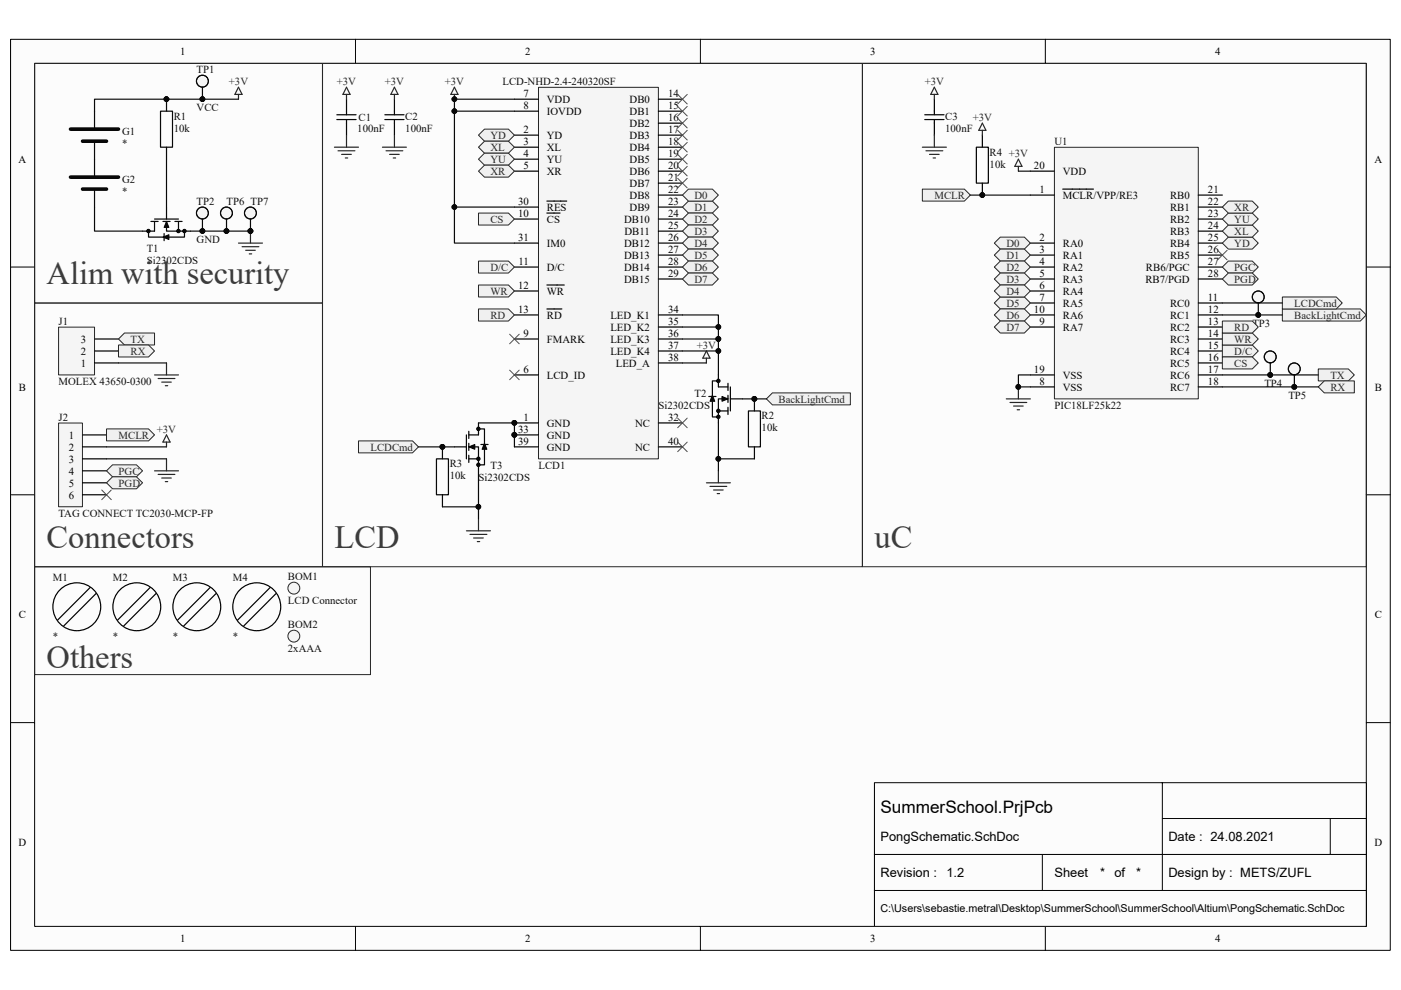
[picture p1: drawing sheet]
<svg xmlns="http://www.w3.org/2000/svg" width="297mm" height="210mm" viewBox="0 0 297 210" stroke-linecap="round" stroke-linejoin="round" font-family="sans-serif">
<path d="M2.3 8.4h292.5v193.2h-292.5z" fill="#fcfcfc"/>
<path d="M2.2 8.3h292.6v193.3h-292.6z" fill="none" stroke="#000" stroke-width=".21"/>
<path d="M7.4 13.5h282.3v183h-282.3z" fill="#fcfcfc"/>
<g fill="none" stroke="#000" stroke-width=".21">
<path d="M7.3 13.4h282.4v183.1h-282.4zM75.4 8.3v5.1M148.5 8.3v5.1M221.6 8.3v5.1M2.2 56.6h5.1M289.7 56.6h5.1M2.2 104.9h5.1M289.7 104.9h5.1M2.2 153.3h5.1M289.7 153.3h5.1M75.4 196.5v5.1M148.5 196.5v5.1"/>
<path d="M221.6 196.5v5.1"/>
</g>
<path d="M185.4 166h104.3v30.5h-104.3z" fill="#fcfcfc"/>
<path d="M185.4 166h104.3v30.5h-104.3zM246.4 166v22.9M246.4 173.6h43.3M282 173.6v7.6M185.4 188.9h104.3M185.4 181.2h104.3M221 181.2v7.7" fill="none" stroke="#000" stroke-width=".21"/>
<path d="M114.2 18.5h25.4v78.8h-25.4z" fill="#f5f5f5"/>
<path d="M114.2 18.5h25.4v78.8h-25.4z" fill="none" stroke="#262626" stroke-width=".21"/>
<g fill="none" stroke="#000" stroke-width=".25">
<path d="M109.1 23.6h5M109.1 31.2h5M109.1 21h5M109.1 28.7h5M109.1 36.3h5M109.1 33.8h5M139.6 38.8h5.1M139.6 23.6h5.1M139.6 31.2h5.1M139.6 21h5.1M139.6 28.7h5.1M139.6 36.3h5.1"/>
<path d="M139.6 26.1h5.1M139.6 33.8h5.1M109.1 46.5h5M109.1 43.9h5M109.1 51.6h5M109.1 56.6h5M115.9 45.2h2.8M115.9 42.7h4.3M139.6 54.1h5.1M139.6 46.5h5.1M139.6 43.9h5.1M139.6 51.6h5.1"/>
<path d="M139.6 59.2h5.1M139.6 41.4h5.1M139.6 49h5.1M139.6 56.6h5.1M109.1 66.8h5M109.1 71.9h5M109.1 61.7h5M109.1 79.5h5M115.9 60.5h3.7M115.9 65.5h3.2M139.6 69.4h5.1M139.6 66.8h5.1"/>
<path d="M139.6 74.4h5.1M139.6 71.9h5.1M139.6 77h5.1M109.1 89.7h5M109.1 92.2h5M109.1 94.8h5M139.6 89.7h5.1M139.6 94.8h5.1"/>
</g>
<g fill="#0e0e0e" stroke="#0e0e0e" stroke-width=".21">
<circle cx="109.1" cy="92.2" r=".5"/>
<circle cx="109.1" cy="89.7" r=".5"/>
</g>
<path d="M223.6 31.3h30.5v53.3h-30.5z" fill="#f5f5f5"/>
<path d="M7.3 13.4h61.1v50.9h-61.1zM68.4 13.4h114.4v106.8h-114.4zM182.9 13.4h106.8v106.8h-106.8zM223.6 31.2h30.5v53.4h-30.5zM7.3 64.3h61.1v55.9h-61.1zM7.3 120.2h71.2v22.9h-71.2z" fill="none" stroke="#262626" stroke-width=".21"/>
<g fill="none" stroke="#000" stroke-width=".25">
<path d="M34 23.6h2.6v7.6h-2.6zM35.3 21v2.6M35.3 31.2v2.6M218.5 36.3h5M31.5 49v1.3h7.6v-1.3M32 47h1.5M32.8 46.5h5M32.8 47v2h-2.6M34.5 47h1.6M34.8 49.5v1.6M35.3 43.9v2.6M35.3 47v2h2.5"/>
<path d="M37.1 47h1.5M37.8 49h2.6M37.8 47v2M218.5 41.4h5M218.5 51.6h5M218.5 54.1h5M218.5 56.6h5M218.5 59.2h5M225.3 40.1h6.5M254.1 41.4h5.1M254.1 43.9h5.1M254.1 46.5h5.1"/>
<path d="M254.1 49h5.1M254.1 51.6h5.1M254.1 54.1h5.1M254.1 56.6h5.1M254.1 59.2h5.1M152.3 79.5v2.6h2M218.5 61.7h5M218.5 64.3h5M218.5 79.5h5M218.5 66.8h5M218.5 69.4h5M254.1 64.3h5.1"/>
<path d="M254.1 79.5h5.1M254.1 66.8h5.1M254.1 69.4h5.1M254.1 71.9h5.1M254.1 74.4h5.1M254.1 77h5.1M150.3 84.1h1.5M152.3 87.2v2.5M152.3 87.2h2M152.3 80.8h-1.3v7.6h1.3M154.3 84.6h-2v2.6M154.3 81.3v1.5"/>
<path d="M154.3 83.8v1.6M154.3 86.4v1.5M154.9 84.6h2.5M154.9 82.1v5.1M158.7 87.2h2.5v7.6h-2.5zM160 84.6v2.6M160 94.8v2.5M218.5 82.1h5M254.1 82.1h5.1M19.1 124.6l-6.9 6.9M20.4 125.9l-6.9 6.9M31.8 124.6l-6.8 6.9"/>
<path d="M33.1 125.9l-6.9 6.9M44.5 124.6l-6.8 6.9M45.8 125.9l-6.9 6.9M57.3 124.6l-6.9 6.9M58.5 125.9l-6.8 6.9"/>
<circle cx="16.3" cy="128.7" r="5.1"/>
<circle cx="29" cy="128.7" r="5.1"/>
<circle cx="41.7" cy="128.7" r="5.1"/>
<circle cx="54.4" cy="128.7" r="5.1"/>
</g>
<path d="M35.3 47l.5 1.2h-1zM34.5 50.3l1.3-.5v1zM151 83.8l.6 1.3h-1.1zM153.1 84.1l1.2 .5-1.2 .5z" fill="#000"/>
<path d="M34.5 50.3l1.3-.5v1zM35.3 47l.5 1.2h-1zM151 83.8l.6 1.3h-1.1zM153.1 84.1l1.2 .5-1.2 .5z" fill="none" stroke="#000" stroke-width=".21"/>
<g fill="#000" stroke="#000" stroke-width=".21">
<circle cx="31.5" cy="49" r=".36"/>
<circle cx="37.8" cy="49" r=".37"/>
<circle cx="39.1" cy="49" r=".37"/>
<circle cx="152.3" cy="80.8" r=".37"/>
<circle cx="152.3" cy="87.1" r=".37"/>
<circle cx="152.3" cy="88.4" r=".37"/>
</g>
<g fill="#0e0e0e" stroke="#0e0e0e" stroke-width=".21">
<circle cx="35.3" cy="21" r=".5"/>
<circle cx="53.1" cy="49" r=".49"/>
<circle cx="159.9" cy="84.6" r=".5"/>
</g>
<g fill="none" stroke="#262626" stroke-width=".25">
<path d="M50.6 18.5l.7 1.5h-1.5zM50.6 20v1M50.6 51.6h5M51.3 52.3h3.6M52.1 53.1h2M52.8 53.8h.6M53.1 49v2.6M32.8 79.5h5M35.3 77v2.5M33.5 80.3h3.6M34.3 81h2M35 81.8h.6"/>
<path d="M152.3 99.9v2.5M149.8 102.4h5.1M150.5 103.2h3.6M151.3 103.9h2M152.1 104.7h.5"/>
</g>
<path d="M12.4 69.4h7.6v10.1h-7.6z" fill="#f5f5f5"/>
<path d="M12.4 69.4h7.6v10.1h-7.6z" fill="none" stroke="#262626" stroke-width=".21"/>
<g fill="none" stroke="#000" stroke-width=".25">
<path d="M196.1 24.3h4M196.1 25.4h4M198.1 21v3.3M198.1 25.4v3.3M20 77h5.1M20 74.4h5.1M20 71.9h5.1M92.5 97.3h2.6v7.6h-2.6zM93.8 94.8v2.5M96.3 94.8h2.6M98.9 92.2v5.1M99.4 94.8h2v2.5"/>
<path d="M99.4 91.5v1.5M99.4 94v1.5M99.4 96.6v1.5M99.4 97.3h2M101.4 91h1.3v7.6h-1.3M101.4 89.7v2.5h-2M101.4 97.3v2.6M102 94.3h1.5M93.8 104.9v2.6"/>
</g>
<g fill="none" stroke="#262626" stroke-width=".25">
<path d="M96.3 18.5l.8 1.5h-1.5zM198.1 18.5l.8 1.5h-1.6zM96.3 20v1M195.6 31.2h5.1M196.3 32h3.6M197.1 32.7h2M197.8 33.5h.5M198.1 28.7v2.5M198.1 20v1M215.9 35.3v1M215.9 33.8l.8 1.5h-1.5zM149.8 76v1"/>
<path d="M149.8 74.4l.7 1.6h-1.5zM32.8 99.9h5M35.3 92.2l.8 1.6h-1.6zM35.3 93.8v1M35.3 97.3v2.6M213.4 84.6h5.1M214.1 85.4h3.6M214.9 86.1h2M215.7 86.9h.5M215.9 82.1v2.5M33.5 100.6h3.6M34.3 101.4h2"/>
<path d="M35 102.2h.6M98.9 112.6h5.1M99.6 113.3h3.6M100.4 114.1h2.1M101.2 114.9h.5M101.4 110v2.6"/>
</g>
<g fill="#0e0e0e" stroke="#0e0e0e" stroke-width=".21">
<circle cx="215.9" cy="82.1" r=".49"/>
<circle cx="93.8" cy="94.8" r=".5"/>
<circle cx="96.3" cy="21" r=".49"/>
</g>
<path d="M99.4 94.8l1.3-.5v1zM102.7 94l.5 1.3h-1z" fill="#000"/>
<path d="M99.4 94.8l1.3-.5v1zM102.7 94l.5 1.3h-1z" fill="none" stroke="#000" stroke-width=".21"/>
<g fill="#000" stroke="#000" stroke-width=".21">
<circle cx="101.4" cy="97.3" r=".37"/>
<circle cx="101.4" cy="91" r=".37"/>
<circle cx="101.4" cy="98.6" r=".37"/>
</g>
<path d="M108.1 70.9l2 2M108.1 78.5l2 2M110.1 70.9l-2 2M110.1 78.5l-2 2" fill="none" stroke="#4c4c4c" stroke-width=".21"/>
<path d="M12.4 89.7h5.1v17.8h-5.1z" fill="#f5f5f5"/>
<path d="M12.4 89.7h5.1v17.8h-5.1z" fill="none" stroke="#262626" stroke-width=".21"/>
<path d="M17.5 92.2h5.1M17.5 94.8h5.1M17.5 97.3h5.1M17.5 99.9h5.1M17.5 102.4h5.1M17.5 104.9h5.1" fill="none" stroke="#000" stroke-width=".25"/>
<g fill="#f0f0f0" stroke="#262626" stroke-width=".21">
<path d="M144.7 43.9l1.3-1.2h5l1.3 1.2-1.3 1.3h-5z" fill-rule="evenodd"/>
<path d="M144.7 46.5l1.3-1.3h5l1.3 1.3-1.3 1.2h-5z" fill-rule="evenodd"/>
<path d="M146 47.7h5l1.3 1.3-1.3 1.3h-5l-1.3-1.3z" fill-rule="evenodd"/>
<path d="M144.7 51.6l1.3-1.3h5l1.3 1.3-1.3 1.2h-5z" fill-rule="evenodd"/>
<path d="M144.7 54.1l1.3-1.3h5l1.3 1.3-1.3 1.3h-5z" fill-rule="evenodd"/>
<path d="M144.7 56.6l1.3-1.2h5l1.3 1.2-1.3 1.3h-5z" fill-rule="evenodd"/>
<path d="M144.7 59.2l1.3-1.3h5l1.3 1.3-1.3 1.3h-5z" fill-rule="evenodd"/>
<path d="M144.7 41.4l1.3-1.3h5l1.3 1.3-1.3 1.3h-5z" fill-rule="evenodd"/>
<path d="M102.7 27.4h5.1l1.3 1.3-1.3 1.3h-5.1l-1.3-1.3z" fill-rule="evenodd"/>
<path d="M101.4 31.2l1.3-1.2h5.1l1.3 1.2-1.3 1.3h-5.1z" fill-rule="evenodd"/>
<path d="M101.4 33.8l1.3-1.3h5.1l1.3 1.3-1.3 1.2h-5.1z" fill-rule="evenodd"/>
<path d="M101.4 36.3l1.3-1.3h5.1l1.3 1.3-1.3 1.3h-5.1z" fill-rule="evenodd"/>
<path d="M162.5 84.6l1.3-1.3h16.5v2.6h-16.5z" fill-rule="evenodd"/>
<path d="M76 93.5h11.5l1.2 1.3-1.2 1.3h-11.5z" fill-rule="evenodd"/>
<path d="M259.2 73.2h6.3l1.3 1.2-1.3 1.3h-6.3z" fill-rule="evenodd"/>
<path d="M279.5 78.3h6.4l1.2 1.2-1.2 1.3h-6.4z" fill-rule="evenodd"/>
<path d="M280.8 80.8h6.3v2.5h-6.3l-1.3-1.2z" fill-rule="evenodd"/>
<path d="M259.2 56.6l1.2-1.2h5.1l1.3 1.2-1.3 1.3h-5.1z" fill-rule="evenodd"/>
<path d="M259.2 59.2l1.2-1.3h5.1l1.3 1.3-1.3 1.3h-5.1z" fill-rule="evenodd"/>
<path d="M22.6 99.9l1.3-1.3h5l1.3 1.3-1.3 1.2h-5z" fill-rule="evenodd"/>
<path d="M22.6 102.4l1.3-1.3h5l1.3 1.3-1.3 1.3h-5z" fill-rule="evenodd"/>
<path d="M25.1 71.9l1.3-1.3h6.4v2.6h-6.4z" fill-rule="evenodd"/>
<path d="M25.1 73.2h6.4l1.3 1.2-1.3 1.3h-6.4z" fill-rule="evenodd"/>
<path d="M195.6 40.1h8.9l1.2 1.3-1.2 1.3h-8.9z" fill-rule="evenodd"/>
<path d="M22.6 91h8.9l1.3 1.2-1.3 1.3h-8.9z" fill-rule="evenodd"/>
</g>
<path d="M143.7 88.7l2 2M143.7 93.8l2 2M145.7 88.7l-2 2M145.7 93.8l-2 2M21.6 103.9l2 2.1M23.6 103.9l-2 2.1" fill="none" stroke="#4c4c4c" stroke-width=".21"/>
<g fill="#f0f0f0" stroke="#262626" stroke-width=".21">
<path d="M101.4 60.5h6.4l1.3 1.2-1.3 1.3h-6.4z" fill-rule="evenodd"/>
<path d="M101.4 65.5h6.4l1.3 1.3-1.3 1.3h-6.4z" fill-rule="evenodd"/>
<path d="M101.4 55.4h6.4l1.3 1.2-1.3 1.3h-6.4z" fill-rule="evenodd"/>
</g>
<g fill="none" stroke="#4c4c4c" stroke-width=".21">
<path d="M143.7 20l2 2.1M143.7 22.6l2 2M143.7 25.1l2 2M143.7 27.6l2 2.1M143.7 30.2l2 2M143.7 35.3l2 2M143.7 32.7l2 2.1M143.7 37.8l2 2.1M145.7 20l-2 2.1M145.7 22.6l-2 2M145.7 25.1l-2 2M145.7 27.6l-2 2.1"/>
<path d="M145.7 30.2l-2 2M145.7 35.3l-2 2M145.7 32.7l-2 2.1M145.7 37.8l-2 2.1"/>
</g>
<path d="M259.2 75.7h6.3l1.3 1.3-1.3 1.3h-6.3z" fill-rule="evenodd" fill="#f0f0f0" stroke="#262626" stroke-width=".21"/>
<path d="M258.1 53.1l2.1 2M260.2 53.1l-2.1 2" fill="none" stroke="#4c4c4c" stroke-width=".21"/>
<g fill="#f0f0f0" stroke="#262626" stroke-width=".21">
<path d="M271.9 65.5h16.5l1.3 1.3-1.3 1.3h-16.5z" fill-rule="evenodd"/>
<path d="M101.4 45.2h6.4l1.3 1.3-1.3 1.2h-6.4z" fill-rule="evenodd"/>
</g>
<path d="M71.4 24.3h4.1M71.4 25.4h4.1M73.5 21v3.3M73.5 25.4v3.3M81.6 24.3h4.1M81.6 25.4h4.1M83.6 21v3.3M83.6 25.4v3.3M207 31.2h2.5v7.6h-2.5zM208.3 28.7v2.5M208.3 38.8v2.6" fill="none" stroke="#000" stroke-width=".25"/>
<circle cx="208.3" cy="41.4" r=".49" fill="#0e0e0e" stroke="#0e0e0e" stroke-width=".21"/>
<g fill="none" stroke="#262626" stroke-width=".25">
<path d="M73.5 18.5l.7 1.5h-1.5zM83.6 18.5l.8 1.5h-1.5zM70.9 31.2h5.1M71.7 32h3.5M72.4 32.7h2.1M73.2 33.5h.5M73.5 20v1M73.5 28.7v2.5M81.1 31.2h5.1M81.8 32h3.6M82.6 32.7h2M83.4 33.5h.5"/>
<path d="M83.6 20v1M83.6 28.7v2.5M208.3 26.1l.7 1.5h-1.5zM208.3 27.6v1.1"/>
</g>
<g fill="#f5f5f5" stroke="#262626" stroke-width=".21">
<circle cx="62.3" cy="124.7" r="1.26"/>
<circle cx="62.3" cy="134.9" r="1.26"/>
<circle cx="269.3" cy="75.7" r="1.26"/>
</g>
<g fill="none" stroke="#000" stroke-width=".25">
<path d="M269.3 77v2.5"/>
<circle cx="269.3" cy="75.7" r="1.26"/>
</g>
<circle cx="269.3" cy="79.5" r=".49" fill="#0e0e0e" stroke="#0e0e0e" stroke-width=".21"/>
<circle cx="274.4" cy="78.2" r="1.26" fill="#f5f5f5" stroke="#262626" stroke-width=".21"/>
<g fill="none" stroke="#000" stroke-width=".25">
<path d="M274.4 79.5v2.6"/>
<circle cx="274.4" cy="78.2" r="1.26"/>
</g>
<circle cx="274.4" cy="82.1" r=".5" fill="#0e0e0e" stroke="#0e0e0e" stroke-width=".21"/>
<circle cx="266.8" cy="63" r="1.26" fill="#f5f5f5" stroke="#262626" stroke-width=".21"/>
<g fill="none" stroke="#000" stroke-width=".25">
<path d="M266.8 64.3v2.5"/>
<circle cx="266.8" cy="63" r="1.26"/>
</g>
<circle cx="266.8" cy="66.8" r=".49" fill="#0e0e0e" stroke="#0e0e0e" stroke-width=".21"/>
<circle cx="42.9" cy="17.2" r="1.26" fill="#f5f5f5" stroke="#262626" stroke-width=".21"/>
<g fill="none" stroke="#000" stroke-width=".25">
<path d="M42.9 18.5v2.5"/>
<circle cx="42.9" cy="17.2" r="1.26"/>
</g>
<circle cx="42.9" cy="21" r=".49" fill="#0e0e0e" stroke="#0e0e0e" stroke-width=".21"/>
<circle cx="42.9" cy="45.2" r="1.26" fill="#f5f5f5" stroke="#262626" stroke-width=".21"/>
<g fill="none" stroke="#000" stroke-width=".25">
<path d="M42.9 46.5v2.5"/>
<circle cx="42.9" cy="45.2" r="1.26"/>
</g>
<circle cx="42.9" cy="49" r=".49" fill="#0e0e0e" stroke="#0e0e0e" stroke-width=".21"/>
<circle cx="48" cy="45.2" r="1.26" fill="#f5f5f5" stroke="#262626" stroke-width=".21"/>
<g fill="none" stroke="#000" stroke-width=".25">
<path d="M48 46.5v2.5"/>
<circle cx="48" cy="45.2" r="1.26"/>
</g>
<circle cx="48" cy="49" r=".5" fill="#0e0e0e" stroke="#0e0e0e" stroke-width=".21"/>
<g fill="#f0f0f0" stroke="#262626" stroke-width=".21">
<path d="M271.9 63h11.4l1.3 1.3-1.3 1.2h-11.4z" fill-rule="evenodd"/>
<path d="M210.8 51.6l1.3-1.3h5.1l1.3 1.3-1.3 1.2h-5.1z" fill-rule="evenodd"/>
<path d="M210.8 54.1l1.3-1.3h5.1l1.3 1.3-1.3 1.3h-5.1z" fill-rule="evenodd"/>
<path d="M210.8 56.6l1.3-1.2h5.1l1.3 1.2-1.3 1.3h-5.1z" fill-rule="evenodd"/>
<path d="M210.8 59.2l1.3-1.3h5.1l1.3 1.3-1.3 1.3h-5.1z" fill-rule="evenodd"/>
<path d="M260.4 50.3h5.1l1.3 1.3-1.3 1.2h-5.1l-1.2-1.2z" fill-rule="evenodd"/>
<path d="M260.4 47.7h5.1l1.3 1.3-1.3 1.3h-5.1l-1.2-1.3z" fill-rule="evenodd"/>
<path d="M260.4 45.2h5.1l1.3 1.3-1.3 1.2h-5.1l-1.2-1.2z" fill-rule="evenodd"/>
<path d="M259.2 43.9l1.2-1.2h5.1l1.3 1.2-1.3 1.3h-5.1z" fill-rule="evenodd"/>
</g>
<circle cx="53.1" cy="45.2" r="1.26" fill="#f5f5f5" stroke="#262626" stroke-width=".21"/>
<g fill="none" stroke="#000" stroke-width=".25">
<path d="M20 23.6v3.8M20 30v7.6M20 40.1v3.8M53.1 46.5v2.5"/>
<circle cx="53.1" cy="45.2" r="1.26"/>
</g>
<circle cx="53.1" cy="49" r=".49" fill="#0e0e0e" stroke="#0e0e0e" stroke-width=".21"/>
<path d="M14.9 27.4h10.2M14.9 37.6h10.2M17.5 30h5.1M17.5 40.1h5.1" fill="none" stroke="#000" stroke-width=".76"/>
<g fill="#f0f0f0" stroke="#262626" stroke-width=".21">
<path d="M210.8 64.3l1.3-1.3h5.1l1.3 1.3-1.3 1.2h-5.1z" fill-rule="evenodd"/>
<path d="M210.8 61.7l1.3-1.2h5.1l1.3 1.2-1.3 1.3h-5.1z" fill-rule="evenodd"/>
</g>
<g fill="none" stroke="#0e0e0e" stroke-width=".25">
<path d="M35.3 33.8v10.1M50.6 21h-30.6v2.6M96.3 23.6h12.8M109.1 21h-12.8v30.6h12.8M215.9 36.3h2.6M20 43.9v5.1h10.2M40.4 49h12.7M96.3 43.9h12.8M205.7 41.4h12.8M25.1 77h10.2M144.7 77h5.1M144.7 66.8h7.6v5.1"/>
<path d="M144.7 74.4h7.6M144.7 71.9h7.6M144.7 69.4h7.6M152.3 71.9v7.6M218.5 79.5h-2.6v2.6h2.6M259.2 66.8h12.7M259.2 64.3h12.7M259.2 79.5h20.3M22.6 97.3h12.7M22.6 94.8h12.7M88.7 94.8h7.6M101.4 89.7h7.7v5.1"/>
<path d="M101.4 99.9v10.1M152.3 89.7v10.2M152.3 97.3h7.7M157.4 84.6h5.1M259.2 82.1h20.3M93.8 107.5h7.6"/>
</g>
<g fill="#0e0e0e" stroke="#0e0e0e" stroke-width=".21">
<circle cx="42.9" cy="49" r=".49"/>
<circle cx="48" cy="49" r=".5"/>
<circle cx="53.1" cy="49" r=".49"/>
<circle cx="152.3" cy="97.3" r=".49"/>
<circle cx="152.3" cy="74.4" r=".49"/>
<circle cx="152.3" cy="71.9" r=".49"/>
<circle cx="215.9" cy="82.1" r=".49"/>
<circle cx="159.9" cy="84.6" r=".5"/>
<circle cx="101.4" cy="107.5" r=".49"/>
<circle cx="93.8" cy="94.8" r=".5"/>
<circle cx="96.3" cy="21" r=".49"/>
<circle cx="96.3" cy="23.6" r=".49"/>
<circle cx="96.3" cy="43.9" r=".49"/>
<circle cx="109.1" cy="92.2" r=".5"/>
<circle cx="109.1" cy="89.7" r=".5"/>
<circle cx="152.3" cy="69.3" r=".49"/>
<circle cx="208.3" cy="41.4" r=".49"/>
<circle cx="266.8" cy="66.8" r=".49"/>
<circle cx="269.3" cy="79.5" r=".49"/>
<circle cx="274.4" cy="82.1" r=".5"/>
<circle cx="35.3" cy="21" r=".5"/>
<circle cx="42.9" cy="21" r=".49"/>
</g>
<g fill="#f0f0f0" stroke="#262626" stroke-width=".21">
<path d="M212.1 65.5h5.1l1.3 1.3-1.3 1.3h-5.1l-1.3-1.3z" fill-rule="evenodd"/>
<path d="M210.8 69.4l1.3-1.3h5.1l1.3 1.3-1.3 1.2h-5.1z" fill-rule="evenodd"/>
<path d="M259.2 70.6h6.3l1.3 1.3-1.3 1.3h-6.3z" fill-rule="evenodd"/>
<path d="M259.2 68.1h6.3l1.3 1.3-1.3 1.2h-6.3z" fill-rule="evenodd"/>
</g>
<g font-size="6.9" fill="#3d3d3d">
<text x="9.9" y="60.2">Alim with security</text>
<text x="9.9" y="116.2">Connectors</text>
<text x="70.9" y="116.2">LCD</text>
<text x="185.4" y="116.2">uC</text>
<text x="9.9" y="141.6">Others</text>
</g>
<text font-size="3.6" x="186.7" y="172.3">SummerSchool.PrjPcb</text>
<g font-size="2.7">
<text x="186.7" y="178.4">PongSchematic.SchDoc</text>
<text x="247.7" y="178.4">Date : 24.08.2021</text>
<text x="186.7" y="186">Revision :</text>
<text x="200.7" y="186">1.2</text>
<text x="223.6" y="186">Sheet</text>
<text x="233.3" y="186">*</text>
<text x="236.3" y="186">of</text>
<text x="240.9" y="186">*</text>
<text x="247.7" y="186">Design by : METS/ZUFL</text>
</g>
<g font-size="2.3">
<text x="38.2" y="11.7">1</text>
<text x="111.4" y="11.7">2</text>
<text x="184.5" y="11.7">3</text>
<text x="257.6" y="11.7">4</text>
<text x="111" y="23.1">8</text>
<text x="111" y="20.6">7</text>
<text x="115.9" y="21.8">VDD</text>
<text x="133.5" y="21.8">DB0</text>
<text x="141.6" y="23.1">15</text>
<text x="141.6" y="20.6">14</text>
<text x="111" y="28.2">2</text>
<text x="115.9" y="24.4">IOVDD</text>
<text x="115.9" y="29.5">YD</text>
<text x="133.5" y="24.4">DB1</text>
<text x="133.5" y="29.5">DB3</text>
<text x="133.5" y="26.9">DB2</text>
<text x="141.6" y="28.2">17</text>
<text x="141.6" y="25.6">16</text>
<text x="4" y="34.5">A</text>
<text x="111" y="30.7">3</text>
<text x="111" y="35.8">5</text>
<text x="111" y="33.3">4</text>
<text x="115.9" y="32">XL</text>
<text x="115.9" y="34.5">YU</text>
<text x="133.5" y="32">DB4</text>
<text x="133.5" y="34.5">DB5</text>
<text x="141.6" y="30.7">18</text>
<text x="141.6" y="35.8">20</text>
<text x="141.6" y="33.3">19</text>
<text x="219.2" y="35.8">20</text>
<text x="291.4" y="34.5">A</text>
<text x="115.9" y="37.1">XR</text>
<text x="133.5" y="39.6">DB7</text>
<text x="133.5" y="37.1">DB6</text>
<text x="141.6" y="38.4">21</text>
<text x="141.6" y="40.9">22</text>
<text x="220.4" y="40.9">1</text>
<text x="225.3" y="37.1">VDD</text>
<text x="256.1" y="40.9">21</text>
<text x="109.8" y="46">10</text>
<text x="109.8" y="43.4">30</text>
<text x="115.9" y="47.2">CS</text>
<text x="115.9" y="44.7">RES</text>
<text x="132.3" y="47.2">DB10</text>
<text x="133.5" y="44.7">DB9</text>
<text x="133.5" y="42.2">DB8</text>
<text x="141.6" y="43.4">23</text>
<text x="141.6" y="46">24</text>
<text x="225.3" y="42.2">MCLR/VPP/RE3</text>
<text x="248.1" y="42.2">RB0</text>
<text x="248.1" y="44.7">RB1</text>
<text x="248.1" y="47.2">RB2</text>
<text x="256.1" y="43.4">22</text>
<text x="256.1" y="46">23</text>
<text x="109.8" y="51.1">31</text>
<text x="115.9" y="52.3">IM0</text>
<text x="132.3" y="52.3">DB12</text>
<text x="132.4" y="49.8">DB11</text>
<text x="141.6" y="53.6">27</text>
<text x="141.6" y="51.1">26</text>
<text x="141.6" y="48.5">25</text>
<text x="220.4" y="51.1">2</text>
<text x="220.4" y="53.6">3</text>
<text x="225.3" y="52.3">RA0</text>
<text x="248.1" y="49.8">RB3</text>
<text x="248.1" y="52.3">RB4</text>
<text x="256.1" y="48.5">24</text>
<text x="256.1" y="51.1">25</text>
<text x="256.1" y="53.6">26</text>
<text x="109.9" y="56.2">11</text>
<text x="115.9" y="57.4">D/C</text>
<text x="132.3" y="54.9">DB13</text>
<text x="132.3" y="60">DB15</text>
<text x="132.3" y="57.4">DB14</text>
<text x="141.6" y="58.7">29</text>
<text x="141.6" y="56.2">28</text>
<text x="220.4" y="56.2">4</text>
<text x="220.4" y="58.7">5</text>
<text x="225.3" y="54.9">RA1</text>
<text x="225.3" y="57.4">RA2</text>
<text x="225.3" y="60">RA3</text>
<text x="242.8" y="60">RB7/PGD</text>
<text x="243" y="57.4">RB6/PGC</text>
<text x="248.1" y="54.9">RB5</text>
<text x="256.1" y="56.2">27</text>
<text x="256.1" y="58.7">28</text>
<text x="109.8" y="61.2">12</text>
<text x="115.9" y="62.5">WR</text>
<text x="220.4" y="61.2">6</text>
<text x="220.4" y="63.8">7</text>
<text x="225.3" y="62.5">RA4</text>
<text x="225.3" y="65">RA5</text>
<text x="248.1" y="65">RC0</text>
<text x="256.1" y="63.8">11</text>
<text x="109.8" y="66.3">13</text>
<text x="111" y="71.4">9</text>
<text x="115.9" y="67.6">RD</text>
<text x="129.4" y="70.1">LED_K2</text>
<text x="129.4" y="67.6">LED_K1</text>
<text x="141.6" y="68.9">35</text>
<text x="141.6" y="66.3">34</text>
<text x="141.6" y="71.4">36</text>
<text x="219.2" y="66.3">10</text>
<text x="220.4" y="68.9">9</text>
<text x="225.3" y="67.6">RA6</text>
<text x="225.3" y="70.1">RA7</text>
<text x="248.1" y="67.6">RC1</text>
<text x="248.1" y="70.1">RC2</text>
<text x="256.1" y="66.3">12</text>
<text x="256.1" y="68.9">13</text>
<text x="256.1" y="71.4">14</text>
<text x="17.1" y="77.8">1</text>
<text x="17.1" y="75.2">2</text>
<text x="17.1" y="72.7">3</text>
<text x="115.9" y="72.7">FMARK</text>
<text x="129.4" y="75.2">LED_K4</text>
<text x="129.4" y="72.7">LED_K3</text>
<text x="130.6" y="77.8">LED_A</text>
<text x="141.6" y="74">37</text>
<text x="141.6" y="76.5">38</text>
<text x="248.1" y="72.7">RC3</text>
<text x="248.1" y="75.2">RC4</text>
<text x="248.1" y="77.8">RC5</text>
<text x="256.1" y="74">15</text>
<text x="256.1" y="76.5">16</text>
<text x="4" y="82.8">B</text>
<text x="111" y="79">6</text>
<text x="115.9" y="80.3">LCD_ID</text>
<text x="219.2" y="79">19</text>
<text x="220.4" y="81.6">8</text>
<text x="225.3" y="80.3">VSS</text>
<text x="225.3" y="82.8">VSS</text>
<text x="248.1" y="82.8">RC7</text>
<text x="248.1" y="80.3">RC6</text>
<text x="256.1" y="81.6">18</text>
<text x="256.1" y="79">17</text>
<text x="291.5" y="82.8">B</text>
<text x="111" y="89.2">1</text>
<text x="141.6" y="89.2">32</text>
<text x="14.6" y="93">1</text>
<text x="14.6" y="95.6">2</text>
<text x="109.8" y="91.8">33</text>
<text x="109.8" y="94.3">39</text>
<text x="115.9" y="93">GND</text>
<text x="115.9" y="90.5">GND</text>
<text x="115.9" y="95.6">GND</text>
<text x="134.6" y="90.5">NC</text>
<text x="134.6" y="95.6">NC</text>
<text x="141.6" y="94.3">40</text>
<text x="14.6" y="98.1">3</text>
<text x="14.6" y="100.6">4</text>
<text x="14.6" y="103.2">5</text>
<text x="14.6" y="105.7">6</text>
<text x="4" y="131.2">C</text>
<text x="291.5" y="131.2">C</text>
<text x="4" y="179.5">D</text>
<text x="291.4" y="179.5">D</text>
<text x="186.7" y="193.5">C:\Users\sebastie.metral\Desktop\SummerSchool\SummerSchool\Altium\PongSchematic.SchDoc</text>
<text x="38.2" y="199.8">1</text>
<text x="111.4" y="199.8">2</text>
<text x="184.5" y="199.8">3</text>
<text x="257.6" y="199.8">4</text>
</g>
<g font-size="2.3" fill="#0e0e0e">
<text x="41.7" y="15.5">TP1</text>
<text x="41.7" y="23.6">VCC</text>
<text x="106.5" y="18">LCD-NHD-2.4-240320SF</text>
<text x="25.9" y="28.7">G1</text>
<text x="36.8" y="25.4">R1</text>
<text x="36.8" y="27.9">10k</text>
<text x="75.8" y="27.9">100nF</text>
<text x="76" y="25.6">C1</text>
<text x="85.9" y="25.4">C2</text>
<text x="85.9" y="27.9">100nF</text>
<text x="200.4" y="25.4">C3</text>
<text x="200.4" y="27.9">100nF</text>
<text x="25.9" y="31.2">*</text>
<text x="209.8" y="33">R4 +3V</text>
<text x="209.8" y="35.6">10k</text>
<text x="223.6" y="30.7">U1</text>
<text x="25.9" y="38.9">G2</text>
<text x="25.9" y="41.4">*</text>
<text x="41.7" y="43.4">TP2</text>
<text x="48" y="43.4">TP6 TP7</text>
<text x="31.1" y="53.4">T1</text>
<text x="41.7" y="51.6">GND</text>
<text x="31.1" y="55.9">Si2302CDS</text>
<text x="12.4" y="68.9">J1</text>
<text x="265.5" y="69.4">TP3</text>
<text x="12.4" y="81.6">MOLEX 43650-0300</text>
<text x="268.1" y="82.1">TP4</text>
<text x="12.4" y="89.2">J2</text>
<text x="139.6" y="86.7">Si2302CDS</text>
<text x="147.2" y="84.1">T2</text>
<text x="161.5" y="89">R2</text>
<text x="223.6" y="86.7">PIC18LF25k22</text>
<text x="273.2" y="84.6">TP5</text>
<text x="161.5" y="91.5">10k</text>
<text x="95.4" y="99.1">R3</text>
<text x="95.4" y="101.7">10k</text>
<text x="101.4" y="101.9">Si2302CDS</text>
<text x="104" y="99.4">T3</text>
<text x="114.2" y="99.4">LCD1</text>
<text x="12.4" y="109.6">TAG CONNECT TC2030-MCP-FP</text>
<text x="11.2" y="123.1">M1</text>
<text x="23.9" y="123.1">M2</text>
<text x="36.7" y="123.1">M3</text>
<text x="49.4" y="123.1">M4</text>
<text x="61" y="123">BOM1</text>
<text x="61" y="128.1">LCD Connector</text>
<text x="11.2" y="135.8">*</text>
<text x="23.9" y="135.8">*</text>
<text x="36.7" y="135.8">*</text>
<text x="49.4" y="135.8">*</text>
<text x="61" y="133.2">BOM2</text>
<text x="61" y="138.3">2xAAA</text>
</g>
<g font-size="2.3" fill="#262626">
<text x="48.5" y="18">+3V</text>
<text x="71.4" y="18">+3V</text>
<text x="81.6" y="18">+3V</text>
<text x="94.3" y="18">+3V</text>
<text x="196.1" y="18">+3V</text>
<text x="104" y="29.5">YD</text>
<text x="206.2" y="25.6">+3V</text>
<text x="104" y="32">XL</text>
<text x="104" y="34.5">YU</text>
<text x="104" y="37.1">XR</text>
<text x="104" y="47.2">CS</text>
<text x="147.2" y="44.7">D1</text>
<text x="147.2" y="47.2">D2</text>
<text x="147.2" y="42.2">D0</text>
<text x="198.1" y="42.2">MCLR</text>
<text x="261.7" y="47.2">YU</text>
<text x="261.7" y="44.7">XR</text>
<text x="147.2" y="49.8">D3</text>
<text x="147.2" y="52.3">D4</text>
<text x="213.4" y="52.3">D0</text>
<text x="261.7" y="52.3">YD</text>
<text x="261.7" y="49.8">XL</text>
<text x="104" y="57.4">D/C</text>
<text x="147.2" y="54.9">D5</text>
<text x="147.2" y="57.4">D6</text>
<text x="147.2" y="60">D7</text>
<text x="213.4" y="54.9">D1</text>
<text x="213.4" y="57.4">D2</text>
<text x="213.4" y="60">D3</text>
<text x="261.7" y="57.4">PGC</text>
<text x="261.7" y="60">PGD</text>
<text x="104" y="62.5">WR</text>
<text x="213.4" y="65">D5</text>
<text x="213.4" y="62.5">D4</text>
<text x="274.4" y="65">LCDCmd</text>
<text x="104" y="67.6">RD</text>
<text x="213.4" y="67.6">D6</text>
<text x="213.4" y="70.1">D7</text>
<text x="261.7" y="70.1">RD</text>
<text x="274.4" y="67.6">BackLightCmd</text>
<text x="27.7" y="72.7">TX</text>
<text x="27.7" y="75.2">RX</text>
<text x="147.7" y="74">+3V</text>
<text x="261.7" y="75.2">D/C</text>
<text x="261.7" y="77.8">CS</text>
<text x="261.7" y="72.7">WR</text>
<text x="282.1" y="80.3">TX</text>
<text x="282.1" y="82.8">RX</text>
<text x="165.1" y="85.4">BackLightCmd</text>
<text x="25.1" y="93">MCLR</text>
<text x="33.2" y="91.8">+3V</text>
<text x="78.5" y="95.6">LCDCmd</text>
<text x="25.1" y="100.6">PGC</text>
<text x="25.1" y="103.2">PGD</text>
</g>
</svg>
